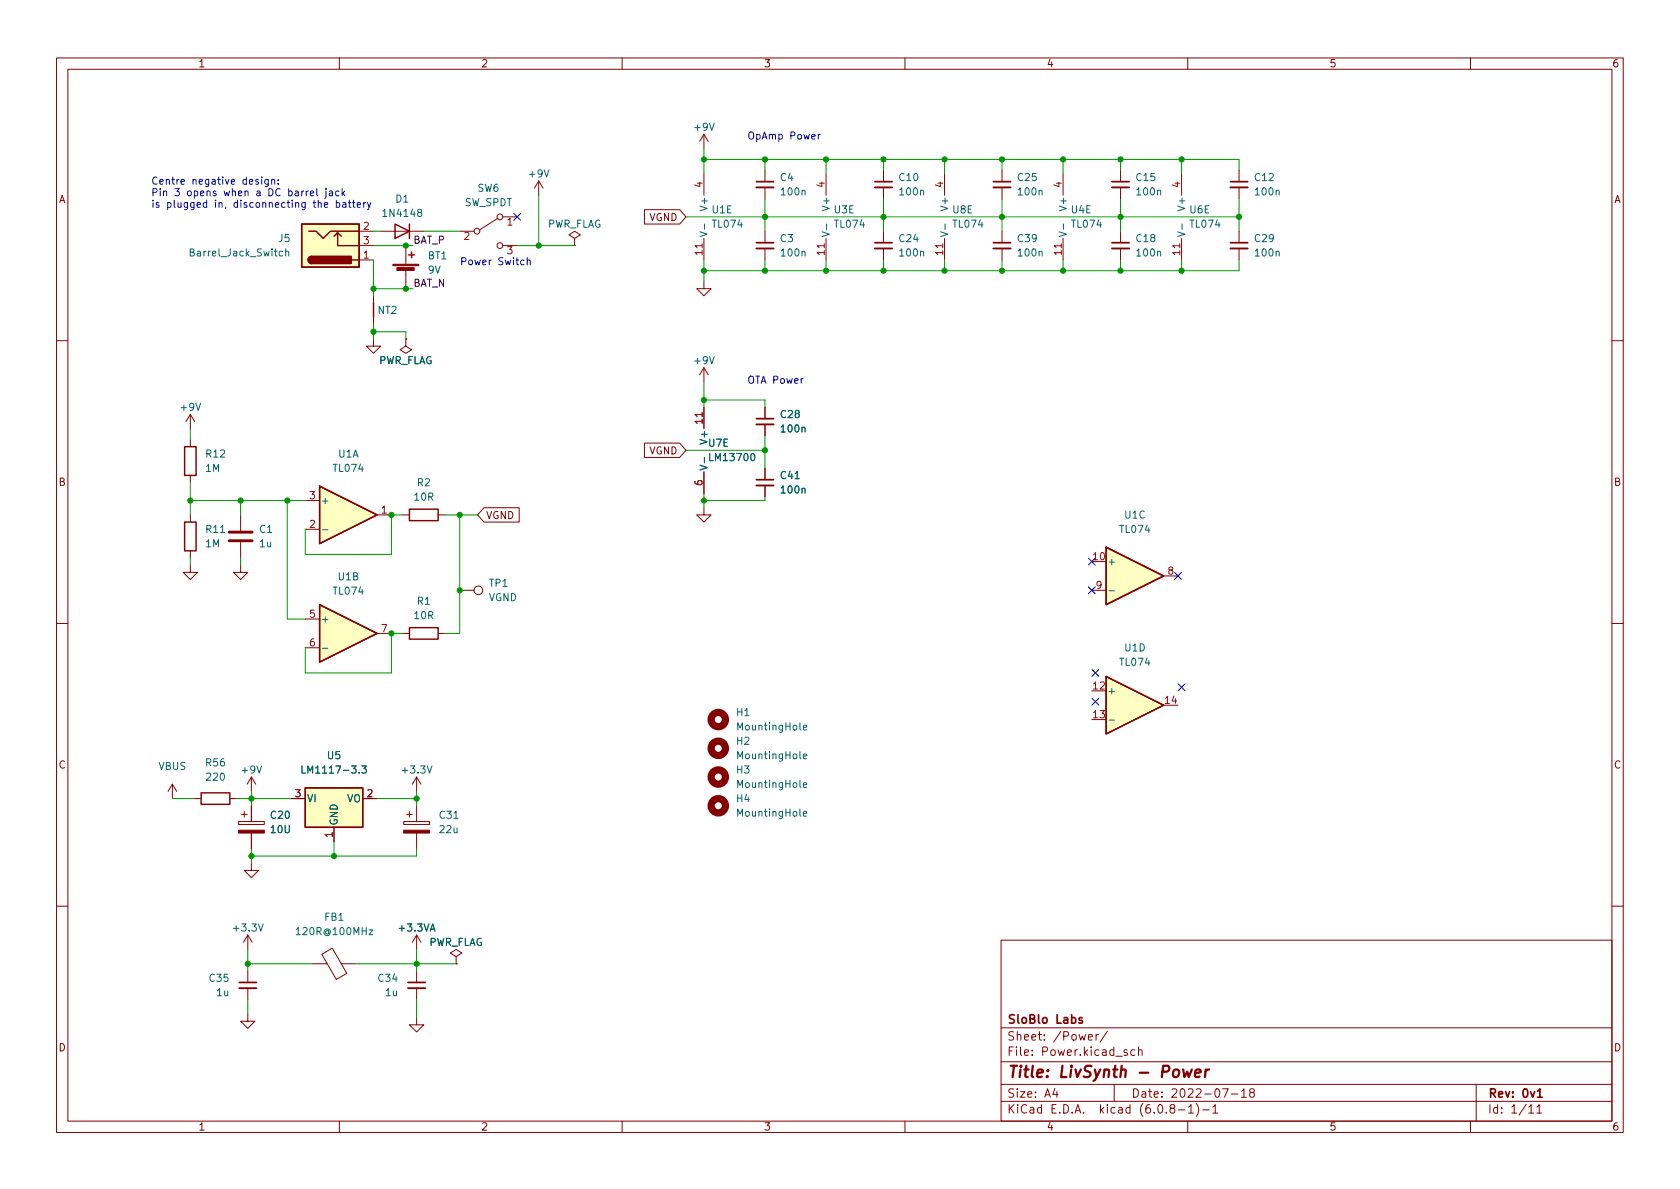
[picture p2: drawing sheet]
<svg xmlns="http://www.w3.org/2000/svg" width="297mm" height="210mm" viewBox="0 0 297 210" stroke-linecap="round" stroke-linejoin="round" font-family="sans-serif">
<g fill="none" stroke="#840000" stroke-width=".18">
<path d="M10 10.2h277v190.1h-277zM12 12.2h273v186.1h-273zM60 10.2v2M110 10.2v2M160 10.2v2M210 10.2v2M260 10.2v2M88 38.6l-3.2 2M88.9 38.3h2.5M95.2 32l-.7 1.3M95.2 32v2.5M95.2 32l.8 1.3"/>
<path d="M113.9 37.1h6.3l1.1 1.2-1.1 1.3h-6.3zM124.5 23.7v2.6M124.5 30.7v3.8M124.5 23.7l-.8 1.3M124.5 23.7l.7 1.3M135.3 30.1v2M135.3 33.1v2.1M146 30.7v3.8M156.2 30.1v2M156.2 33.1v2.1M167 30.7v3.8M177.2 30.1v2"/>
<path d="M177.2 33.1v2.1M188 30.7v3.8M198.1 30.1v2M198.1 33.1v2.1M208.9 30.7v3.8M219.1 30.1v2M219.1 33.1v2.1M63.5 40.9h2.5M63.5 43.4h2.5M63.5 46h2.5M66 59.9v1.3h1.3l-1.3 1.3-1.2-1.3h1.2M66 52.3v5.1"/>
<path d="M67.3 40.9h7.6M71.8 59.9v1.3l-1.1 .6 1.1 .7 1-.7-1-.6M71.8 59.9h.1M71.8 43.4v3.3M71.8 47.7v3.3M81.3 40.9h2.5M88.9 43.4h2.5M101.6 42.2l1-.7-1-.6-1 .6 1 .7v1.2M101.6 43.4h.1M124.5 49.8v1.2h1.2l-1.2 1.3-1.3-1.3h1.3M124.5 42.2v3.8M135.3 40.9v2"/>
<path d="M135.3 43.9v2.1M146 42.2v3.8M156.2 40.9v2M156.2 43.9v2.1M167 42.2v3.8M177.2 40.9v2M177.2 43.9v2.1M188 42.2v3.8M198.1 40.9v2M198.1 43.9v2.1M208.9 42.2v3.8M219.1 40.9v2"/>
<path d="M219.1 43.9v2.1M10 60.2h2M33.7 73.3v2.5M33.7 77.7v1.3M33.7 73.3l-.8 1.2M33.7 73.3l.7 1.2M113.9 78.4h6.3l1.1 1.2-1.1 1.3h-6.3zM124.5 65l-.8 1.3M124.5 65v2.6M124.5 72v3.8M124.5 65l.7 1.3M135.3 72v2"/>
<path d="M135.3 75.1v2M285 60.2h2M33.7 99.9v1.3h1.2l-1.2 1.3-1.3-1.3h1.3M33.7 84.1v1.2M33.7 91.1v1.2M33.7 97.4v1.3M42.5 99.9v1.3h1.3l-1.3 1.3-1.2-1.3h1.2M42.5 91.1v2.7M42.5 95.9v2.8M54 93.6h2.5M54 88.5h2.5M66.7 91.1h2.5"/>
<path d="M71.1 91.1h1.3M77.5 91.1h1.2M85.6 89.8h6.2v2.5h-6.2l-1.1-1.2zM124.5 89.8v1.3h1.2l-1.2 1.2-1.3-1.2h1.3M124.5 83.4v3.8M135.3 82.8v2M135.3 85.8v2.1M10 110.2h2M54 109.5h2.5M54 114.5h2.5M66.7 112h2.5M71.1 112h1.3"/>
<path d="M77.5 112h1.2M81.3 104.4h2.5M193 104.4h2.6M205.7 101.8h2.6M285 110.2h2M30.5 138.7l-.8 1.2M30.5 138.7v2.5M30.5 138.7l.7 1.2M44.4 137.4l-.7 1.3M44.4 137.4v2.5M44.4 137.4l.8 1.3M73.7 137.4l-.8 1.3"/>
<path d="M73.7 137.4v2.5M73.7 137.4l.7 1.3M34.3 141.2h1.3M40.6 141.2h1.3M42.2 145.3h4.5v.5h-4.5zM42.7 144h1M43.2 143.5v1M44.4 152.6v1.3h1.3l-1.3 1.3-1.2-1.3h1.2M44.4 142.5v2.8M44.4 147.3v2.8M51.4 141.2h2.6M59.1 146.3v2.5"/>
<path d="M64.1 141.2h2.6M71.4 145.3h4.5v.5h-4.5zM71.9 144h1M72.4 143.5v1M73.7 142.5v2.8M73.7 147.3v2.8M10 160.2h2M43.8 179.3v1.3h-1.3l1.3 1.3 1.3-1.3h-1.3M43.8 165.3v2.6M43.8 171.7v2M43.8 174.7v2.1M43.8 165.3l.8 1.3"/>
<path d="M43.8 165.3l-.7 1.3M55.2 170.4h2.6M56.9 168.8l1.9-1.1 2.5 4.4-1.8 1.1zM60.3 170.4h2.6M73.7 180v1.2h-1.3l1.3 1.3 1.2-1.3h-1.2M73.7 165.3v2.6M73.7 171.7v2M73.7 174.7v2.1M73.7 165.3l.7 1.3M73.7 165.3l-.8 1.3M80.6 169.2l1.1-.7-1.1-.6-1 .6 1 .7v1.2M80.6 170.4h.1"/>
<path d="M177 166.3h108v32h-108zM285 160.2h2M60 198.3v2M110 198.3v2M160 198.3v2M177 194.8h108M177 191.8h108M177 187.8h108M177 181.8h108M186.5 192.5l-.4 1h1M186.9 193v1M192.4 183.4l.7-.1v-.3l-.5-.1-.2 .2 .1 .8h.6"/>
<path d="M193.8 182.9v1M194.2 182.9l-.3 .1-.1 .2M195.8 182.4l-1.3 1.9M197 191.8v3M199.3 185.7l-.4-.1-.2 .2 .1 .3 .5 .1v.4h-.6M200.6 185.7l-.4-.1-.3 .3v.4l.2 .3h.5M201.3 185.8l.2-.2 .4 .1v.9M201.3 185.1v1.5M207.1 196l-.2-.3v-.2l.2-.2 .5 .1 .1 .2-.1 .2-.6 .2-.1 .3v.4l.2 .1h.5l.1-.3-.1-.4-.2-.1M208.4 196.3h1.1M210 198.3v2M210.1 195.8l.5-.5v1.5"/>
<path d="M210.1 196.8h.9M211.5 195.1a1.72 1.72 0 0 1 0 2.3M212.6 196.3h1.2M214.4 195.8l.5-.5v1.5M214.4 196.8h.9M216.1 192.5h1l-.6 1.5M217.7 193.5h1.2M219.5 193l.4-.5v1.5M219.5 194h.9M221.2 193.2l-.3-.3 .1-.2 .2-.2 .4 .1 .2 .2-.1 .2-.6 .2-.2 .3 .1 .4 .2 .1h.4l.2-.3-.1-.4-.2-.1M260 198.3v2M261 191.8v6.5"/>
<path d="M270.3 195.8l.4-.5v1.5M270.3 196.8h.9M271.7 195.8l.5-.5v1.5M271.7 196.8h.9"/>
<circle cx="88.4" cy="38.3" r=".51"/>
<circle cx="84.3" cy="40.9" r=".51"/>
<circle cx="88.4" cy="43.4" r=".51"/>
<circle cx="84.6" cy="104.4" r=".76"/>
</g>
<g fill="none" stroke="#840000" stroke-width=".3">
<path d="M133.7 32.1h3.1M154.7 32.1h3M175.6 32.1h3.1M196.6 32.1h3M217.6 32.1h3M133.7 42.9h3.1M154.7 42.9h3M175.6 42.9h3.1M196.6 42.9h3M217.6 42.9h3M133.7 74h3.1M133.7 84.8h3.1"/>
<path d="M42.3 173.7h3M72.1 173.7h3.1M191.3 180l-.3-.1-.2 .2v.3l.5 .1v.4h-.5M271.8 193l.5-.5v1.5M271.8 194h.9"/>
</g>
<path d="M209.2 189.1l.2 1.4 .5-1 .3 1 .5-1.4M211.3 189.8l1-.2-.1-.4-.1-.1-.6 .1-.2 1 .2 .3 .6-.1M213.2 189.1l-.2 1.4M213.8 189.1l-.4 .1-.2 .3" fill="none" stroke="#840000" stroke-width=".4"/>
<g fill="none" stroke="#840000" stroke-width=".25">
<path d="M53.3 39.6h10.2v7.6h-10.2zM69.8 39.6l2.6 1.3-2.6 1.3zM72.4 39.6v2.6M54.6 40.9h1.3l1.2 1.3 1.3-1.3h5.1M55.1 45.3a.64 .64 0 0 0-.6 .7 .64 .64 0 0 0 .6 .6M59.1 41.8l.6-.7v2.3h3.8M59.7 41.1l.6 .7M62.2 46h1.3M66 53.6v2.5M72.3 45.1h1M72.8 44.6v1M32.6 79h2.1v5.1h-2.1z"/>
<path d="M32.6 92.3h2.1v5.1h-2.1zM56.5 86l10.2 5.1-10.2 5zM72.4 90h5.1v2.1h-5.1zM195.6 96.8l10.1 5-10.1 5.1zM56.5 106.9l10.2 5.1-10.2 5.1zM72.4 111h5.1v2h-5.1zM195.6 119.6l10.1 5.1-10.1 5.1zM54 139.3h10.1v7h-10.1zM35.6 140.2h5v2h-5z"/>
</g>
<g fill="#840000" stroke="#840000" stroke-width=".18">
<path d="M42.2 146.8h4.5v.5h-4.5z"/>
<path d="M71.4 146.8h4.5v.5h-4.5z"/>
<path d="M69.5 46.7h4.5v.3h-4.5z"/>
<path d="M70.2 47.3h3v.5h-3z"/>
</g>
<g fill="#ffffc2" stroke="#ffffc2" stroke-width=".18">
<path d="M54 139.3h10.1v7h-10.1z"/>
<path d="M195.6 119.6l10.1 5.1-10.1 5.1z"/>
<path d="M56.5 106.9l10.2 5.1-10.2 5.1z"/>
<path d="M56.5 86l10.2 5.1-10.2 5z"/>
<path d="M195.6 96.8l10.1 5-10.1 5.1z"/>
<path d="M53.3 39.6h10.2v7.6h-10.2z"/>
</g>
<g fill="none" stroke="#006464" stroke-width=".18">
<path d="M124.6 39.6v1M146.1 39.6v1M167.1 39.6v1M188.1 39.6v1M209 39.6v1M50.5 44.5l.2-.1 .3 .1 .1 .8M50.5 44v1.3M123.8 41l1.2 .4-1.2 .4M145.4 41l1.2 .4-1.2 .4M166.3 41l1.3 .4-1.3 .4M187.3 41l1.2 .4-1.2 .4M208.2 41l1.3 .4-1.3 .4"/>
<path d="M57 93.7h1M124.6 80.9v.9M57 114.6h1M196.1 104.5h1M53.4 135.4v1.3h.6M64 135.4h.8l-.5 .5 .4 .1v.6l-.2 .1-.5-.1M142 128.7l.6-.2v-.2l-.4-.1-.2 .2 .1 .6h.5M142 138.8l.6-.1v-.2l-.4-.1-.2 .2 .1 .6h.5M142 133.7l.6-.1v-.2l-.4-.1-.2 .2 .1 .6h.5M196.1 127.3h1M142 143.9l.6-.1v-.3h-.4l-.2 .2 .1 .6h.5M52.4 164.4l.3-.4v1.3"/>
<path d="M52.4 165.3h.7"/>
</g>
<g fill="none" stroke="#840000" stroke-width=".33">
<path d="M133.7 33.1h3.1M154.7 33.1h3M175.6 33.1h3.1M196.6 33.1h3M217.6 33.1h3M133.7 43.9h3.1M154.7 43.9h3M175.6 43.9h3.1M196.6 43.9h3M217.6 43.9h3M133.7 75.1h3.1M133.7 85.8h3.1"/>
<path d="M42.3 174.7h3M72.1 174.7h3.1"/>
</g>
<g fill="none" stroke="#840000" stroke-width="1.3">
<circle cx="127" cy="127.2" r="1.27"/>
<circle cx="127" cy="137.4" r="1.27"/>
<circle cx="127" cy="132.3" r="1.27"/>
<circle cx="127" cy="142.5" r="1.27"/>
</g>
<path d="M40.5 95.6h4.1M40.5 94.1h4.1" fill="none" stroke="#840000" stroke-width=".51"/>
<g fill="#840000" stroke="#840000" stroke-width=".25">
<path d="M54.7 45.5l.4-.2v1.3a.64 .64 0 0 1-.6-.4 .64 .64 0 0 1 .2-.7z"/>
<path d="M55.1 45.3h7v1.3h-7z"/>
</g>
<g fill="none" stroke="#0000c2" stroke-width=".18">
<path d="M46.3 31.3v.1M46.3 31.7v.9M47.4 31.7v1.1l-.2 .2-.3-.1M47.4 31.8l-.3-.1-.3 .3 .1 .5h.5M48 31.9l.2-.2 .3 .1 .1 .8M48 31.7v.9M49.2 32.5v.1M49.2 31.8v.1M54.9 34.2l.6-.1-.1-.3h-.4l-.1 .2v.6h.5M56 33.4v1l.2 .2M57.3 36.2l.7-.1-.1-.2-.4-.1-.2 .2 .1 .6h.5M57.6 33.8v1.1l-.2 .1"/>
<path d="M57.6 33.4v.1M58.3 33.8h.4l.1 .8M58.8 34.1h-.4l-.2 .2 .2 .3h.4M59.5 35.9l.3-.1 .3 .3-.2 .5h-.4M59.5 35.4v1.3M59.9 33.8h-.3l-.3 .2 .2 .6h.4M60.5 33.4v1.2M60.6 35.9h.5l.1 .8M60.6 34.1l.4 .5M61 33.8l-.5 .5M61.2 36.1l-.5 .1-.1 .2 .1 .3 .5-.1M61.6 35.8h.5"/>
<path d="M61.8 35.4v1.1l.3 .2M62.3 35.8h.5M62.5 35.4v1.1l.3 .2M63.2 36.2l.6-.1-.1-.2-.4-.1-.1 .2v.6h.5M64.3 35.8v.9M64.7 35.8l-.4 .3M65 35.8l.3 .9M65.6 35.8l-.5 1.2-.1 .1M144.7 23.8v.8M145 23.8l-.3 .2M92.7 46h-.4l-.2 .2 .1 .6h.5M93.2 46.1l.2-.1h.3l.1 .8"/>
<path d="M93.2 45.6v1.2M142 66.9l-.3 .3"/>
</g>
<g fill="none" stroke="#009600" stroke-width=".18">
<path d="M95.2 34.5v8.9M121.3 38.3h97.8M124.5 28.2h94.6v1.9M124.5 26.3v4.4M135.3 28.2v1.9M135.3 35.2v5.7M146 28.2v2.5M156.2 28.2v1.9M156.2 35.2v5.7M167 28.2v2.5M177.2 28.2v1.9M177.2 35.2v5.7"/>
<path d="M188 28.2v2.5M198.1 28.2v1.9M198.1 35.2v5.7M208.9 28.2v2.5M219.1 35.2v5.7M66 40.9h1.3M66 43.4h7M66 46v6.3M66 57.4v2.5M66 51h7M66 58.7h5.8v1.2M74.9 40.9h6.4"/>
<path d="M91.4 43.4h10.2M124.5 46v3.8M135.3 46v1.9M146 46v1.9M156.2 46v1.9M167 46v1.9M177.2 46v1.9M188 46v1.9M198.1 46v1.9M208.9 46v1.9M219.1 46v1.9h-94.6M33.7 75.8v1.9"/>
<path d="M121.3 79.6h14M124.5 67.6v4.4M124.5 70.7h10.8v1.3M135.3 77.1v5.7M33.7 85.3v5.8M33.7 98.7v1.2M33.7 88.5h20.3M42.5 88.5v2.6M42.5 98.7v1.2M50.8 88.5v21h3.2M71.1 91.1h-1.9v6.9h-15.2v-4.4M78.7 91.1h5.8"/>
<path d="M81.3 91.1v20.9h-2.6M124.5 87.2v2.6M135.3 87.9v.6h-10.8M71.1 112h-1.9v7h-15.2v-4.5M44.4 139.9v2.6M73.7 139.9v2.6M30.5 141.2h3.8M41.9 141.2h9.5M44.4 150.1v2.5M59.1 148.8v2.6M66.7 141.2h7M73.7 150.1v1.3h-29.3"/>
<path d="M43.8 170.4h11.4M43.8 167.9v3.8M43.8 176.8v2.5M62.9 170.4h17.7M73.7 167.9v3.8M73.7 176.8v3.2"/>
</g>
<g fill="none" stroke="#000084" stroke-width=".18">
<path d="M90.8 37.7l1.2 1.3M92 37.7l-1.2 1.3M192.4 98.7l1.2 1.2M193.6 98.7l-1.2 1.2M192.4 103.8l1.2 1.2M193.1 118.4l1.2 1.2M193.6 103.8l-1.2 1.2M194.3 118.4l-1.2 1.2M207.7 101.2l1.2 1.3M208.9 101.2l-1.2 1.3M193.1 123.5l1.2 1.2M194.3 123.5l-1.2 1.2"/>
<path d="M208.3 120.9l1.2 1.2M209.5 120.9l-1.2 1.2"/>
</g>
<g fill="#009600" stroke="#009600" stroke-width=".18">
<circle cx="208.9" cy="28.2" r=".46"/>
<circle cx="198.1" cy="38.3" r=".46"/>
<circle cx="198.1" cy="28.2" r=".46"/>
<circle cx="177.2" cy="28.2" r=".46"/>
<circle cx="167" cy="28.2" r=".46"/>
<circle cx="188" cy="28.2" r=".46"/>
<circle cx="177.2" cy="38.3" r=".46"/>
<circle cx="188" cy="47.9" r=".46"/>
<circle cx="208.9" cy="47.9" r=".46"/>
<circle cx="219.1" cy="38.3" r=".46"/>
<circle cx="198.1" cy="47.9" r=".46"/>
<circle cx="69.2" cy="91.1" r=".46"/>
<circle cx="71.8" cy="51" r=".46"/>
<circle cx="66" cy="51" r=".46"/>
<circle cx="71.8" cy="43.4" r=".46"/>
<circle cx="66" cy="58.7" r=".46"/>
<circle cx="81.3" cy="91.1" r=".46"/>
<circle cx="95.2" cy="43.4" r=".46"/>
<circle cx="156.2" cy="38.3" r=".46"/>
<circle cx="146" cy="28.2" r=".46"/>
<circle cx="156.2" cy="28.2" r=".46"/>
<circle cx="135.3" cy="38.3" r=".46"/>
<circle cx="177.2" cy="47.9" r=".46"/>
<circle cx="167" cy="47.9" r=".46"/>
<circle cx="135.3" cy="28.2" r=".46"/>
<circle cx="124.5" cy="28.2" r=".46"/>
<circle cx="124.5" cy="47.9" r=".46"/>
<circle cx="73.7" cy="170.4" r=".46"/>
<circle cx="43.8" cy="170.4" r=".46"/>
<circle cx="42.5" cy="88.5" r=".46"/>
<circle cx="33.7" cy="88.5" r=".46"/>
<circle cx="50.8" cy="88.5" r=".46"/>
<circle cx="81.3" cy="104.4" r=".46"/>
<circle cx="69.2" cy="112" r=".46"/>
<circle cx="156.2" cy="47.9" r=".46"/>
<circle cx="135.3" cy="47.9" r=".46"/>
<circle cx="146" cy="47.9" r=".46"/>
<circle cx="124.5" cy="70.7" r=".46"/>
<circle cx="124.5" cy="88.5" r=".46"/>
<circle cx="135.3" cy="79.6" r=".46"/>
<circle cx="73.7" cy="141.2" r=".46"/>
<circle cx="59.1" cy="151.4" r=".46"/>
<circle cx="44.4" cy="151.4" r=".46"/>
<circle cx="44.4" cy="141.2" r=".46"/>
</g>
<text font-size="2.8" fill="#840000" x="178" y="190.6">Title: LivSynth - Power</text>
<g font-size="2.1" fill="#840000">
<text x="178" y="184">Sheet: /Power/</text>
<text x="178" y="181">SloBlo Labs</text>
<text x="178" y="186.7">File: Power.kicad_sch</text>
<text x="178" y="196.9">KiCad E.D.A. kicad (6.0.8-1)-1</text>
<text x="178" y="194.1">Size: A4</text>
<text x="200" y="194.1">Date: 2022-07-18</text>
<text x="263" y="194.1">Rev: 0v1</text>
<text x="263" y="196.9">Id: 1/11</text>
</g>
<g font-size="1.8" fill="#840000">
<text x="35" y="11.9">1</text>
<text x="85" y="11.9">2</text>
<text x="135" y="11.9">3</text>
<text x="185" y="11.9">4</text>
<text x="235" y="11.9">5</text>
<text x="285" y="11.9">6</text>
<text x="10.3" y="35.9">A</text>
<text x="285.3" y="35.9">A</text>
<text x="114.7" y="39.1">VGND</text>
<text x="114.7" y="80.3">VGND</text>
<text x="10.3" y="85.9">B</text>
<text x="285.3" y="85.9">B</text>
<text x="85.9" y="91.8">VGND</text>
<text x="10.3" y="135.9">C</text>
<text x="285.3" y="135.9">C</text>
<text x="10.3" y="185.9">D</text>
<text x="285.3" y="185.9">D</text>
<text x="35" y="199.9">1</text>
<text x="85" y="199.9">2</text>
<text x="135" y="199.9">3</text>
<text x="185" y="199.9">4</text>
<text x="235" y="199.9">5</text>
<text x="285" y="199.9">6</text>
</g>
<g font-size="1.8" fill="#006464">
<text x="122.9" y="23.1">+9V</text>
<text x="70" y="35.8">D1</text>
<text x="84.4" y="33.9">SW6</text>
<text x="93.7" y="31.4">+9V</text>
<text x="138" y="32">C4</text>
<text x="138.2" y="34.5">100n</text>
<text x="159.1" y="32">C10</text>
<text x="159.2" y="34.5">100n</text>
<text x="180" y="32">C25</text>
<text x="180.2" y="34.5">100n</text>
<text x="201" y="32">C15</text>
<text x="201.1" y="34.5">100n</text>
<text x="221.9" y="32">C12</text>
<text x="222.1" y="34.5">100n</text>
<text x="68" y="38.3">1N4148</text>
<text x="82.1" y="36.4">SW_SPDT</text>
<text x="96.6" y="40.3">PWR_FLAG</text>
<text x="125.1" y="36.9" transform="rotate(-90 125.1 36.9)">V+</text>
<text x="125.9" y="37.7">U1E</text>
<text x="126.1" y="40.3">TL074</text>
<text x="146.7" y="36.9" transform="rotate(-90 146.7 36.9)">V+</text>
<text x="147.5" y="37.7">U3E</text>
<text x="147.7" y="40.3">TL074</text>
<text x="167.6" y="36.9" transform="rotate(-90 167.6 36.9)">V+</text>
<text x="168.5" y="37.7">U8E</text>
<text x="168.6" y="40.3">TL074</text>
<text x="188.6" y="36.9" transform="rotate(-90 188.6 36.9)">V+</text>
<text x="189.4" y="37.7">U4E</text>
<text x="189.6" y="40.3">TL074</text>
<text x="209.5" y="36.9" transform="rotate(-90 209.5 36.9)">V+</text>
<text x="210.4" y="37.7">U6E</text>
<text x="210.5" y="40.3">TL074</text>
<text x="34" y="45.3">Barrel_Jack_Switch</text>
<text x="49.3" y="42.8">J5</text>
<text x="75.7" y="45.8">BT1</text>
<text x="138" y="42.8">C3</text>
<text x="138.2" y="45.3">100n</text>
<text x="159.1" y="42.8">C24</text>
<text x="159.2" y="45.3">100n</text>
<text x="180" y="42.8">C39</text>
<text x="180.2" y="45.3">100n</text>
<text x="201" y="42.8">C18</text>
<text x="201.1" y="45.3">100n</text>
<text x="221.9" y="42.8">C29</text>
<text x="222.1" y="45.3">100n</text>
<text x="75.7" y="48.4">9V</text>
<text x="66.8" y="55.5">NT2</text>
<text x="66.8" y="64.4">PWR_FLAG</text>
<text x="122.9" y="64.4">+9V</text>
<text x="32.1" y="72.6">+9V</text>
<text x="138.1" y="73.9">C28</text>
<text x="138.2" y="76.5">100n</text>
<text x="36.4" y="83.4">1M</text>
<text x="36.5" y="80.9">R12</text>
<text x="59" y="83.4">TL074</text>
<text x="59.8" y="80.9">U1A</text>
<text x="125.1" y="83.3" transform="rotate(-90 125.1 83.3)">V-</text>
<text x="125.1" y="78.2" transform="rotate(-90 125.1 78.2)">V+</text>
<text x="125.3" y="79">U7E</text>
<text x="125.7" y="81.5">LM13700</text>
<text x="56.6" y="89.1">+</text>
<text x="73.3" y="88.5">10R</text>
<text x="73.8" y="86">R2</text>
<text x="138.1" y="84.7">C41</text>
<text x="138.2" y="87.2">100n</text>
<text x="36.5" y="94.2">R11</text>
<text x="45.9" y="94.2">C1</text>
<text x="198.1" y="94.2">TL074</text>
<text x="198.9" y="91.7">U1C</text>
<text x="36.4" y="96.8">1M</text>
<text x="45.9" y="96.8">1u</text>
<text x="195.7" y="99.9">+</text>
<text x="59" y="105.2">TL074</text>
<text x="59.8" y="102.6">U1B</text>
<text x="73.8" y="106.9">R1</text>
<text x="86.4" y="106.3">VGND</text>
<text x="86.5" y="103.8">TP1</text>
<text x="56.6" y="110.1">+</text>
<text x="73.3" y="109.5">10R</text>
<text x="198.1" y="117.7">TL074</text>
<text x="198.9" y="115.2">U1D</text>
<text x="195.7" y="122.8">+</text>
<text x="130.3" y="126.6">H1</text>
<text x="130.3" y="131.7">H2</text>
<text x="130.6" y="129.2">MountingHole</text>
<text x="28" y="136.1">VBUS</text>
<text x="36.5" y="135.5">R56</text>
<text x="42.9" y="136.8">+9V</text>
<text x="54.3" y="136.8">LM1117-3.3</text>
<text x="57.9" y="134.2">U5</text>
<text x="71.3" y="136.8">+3.3V</text>
<text x="130.3" y="136.8">H3</text>
<text x="130.6" y="134.2">MountingHole</text>
<text x="36.6" y="138">220</text>
<text x="54.2" y="141.9">VI</text>
<text x="61.3" y="141.9">VO</text>
<text x="130.3" y="141.9">H4</text>
<text x="130.6" y="139.3">MountingHole</text>
<text x="47.9" y="144.8">C20</text>
<text x="48" y="147.3">10U</text>
<text x="59.7" y="146" transform="rotate(-90 59.7 146)">GND</text>
<text x="77.8" y="144.8">C31</text>
<text x="77.8" y="147.3">22u</text>
<text x="130.6" y="144.4">MountingHole</text>
<text x="41.5" y="164.7">+3.3V</text>
<text x="52.8" y="165.3">120R@100MHz</text>
<text x="57.4" y="162.8">FB1</text>
<text x="70.7" y="164.7">+3.3VA</text>
<text x="75.7" y="167.3">PWR_FLAG</text>
<text x="37.1" y="173.6">C35</text>
<text x="66.9" y="173.6">C34</text>
<text x="38.3" y="176.1">1u</text>
<text x="68.2" y="176.1">1u</text>
</g>
<g font-size="1.8" fill="#0000c2">
<text x="132.1" y="24.7">OpAmp Power</text>
<text x="26.7" y="32.6">Centre negative design:</text>
<text x="26.7" y="34.7">Pin 3 opens when a DC barrel jack</text>
<text x="26.7" y="36.7">is plugged in, disconnecting the battery</text>
<text x="81.3" y="46.9">Power Switch</text>
<text x="132.1" y="67.8">OTA Power</text>
</g>
<g font-size="1.8" fill="#a90000">
<text x="124.2" y="33.1" transform="rotate(-90 124.2 33.1)">4</text>
<text x="145.8" y="33.1" transform="rotate(-90 145.8 33.1)">4</text>
<text x="166.8" y="33.1" transform="rotate(-90 166.8 33.1)">4</text>
<text x="187.7" y="33.1" transform="rotate(-90 187.7 33.1)">4</text>
<text x="208.7" y="33.1" transform="rotate(-90 208.7 33.1)">4</text>
<text x="64.3" y="40.6">2</text>
<text x="89.7" y="39.9">1</text>
<text x="64.3" y="45.7">1</text>
<text x="64.3" y="43.2">3</text>
<text x="82.1" y="42.4">2</text>
<text x="89.7" y="45">3</text>
<text x="124.2" y="45" transform="rotate(-90 124.2 45)">11</text>
<text x="145.8" y="45" transform="rotate(-90 145.8 45)">11</text>
<text x="166.8" y="45" transform="rotate(-90 166.8 45)">11</text>
<text x="187.7" y="45" transform="rotate(-90 187.7 45)">11</text>
<text x="208.7" y="45" transform="rotate(-90 208.7 45)">11</text>
<text x="124.2" y="74.9" transform="rotate(-90 124.2 74.9)">11</text>
<text x="54.8" y="88.3">3</text>
<text x="124.2" y="85.8" transform="rotate(-90 124.2 85.8)">6</text>
<text x="54.8" y="93.3">2</text>
<text x="67.5" y="90.8">1</text>
<text x="193.3" y="99.1">10</text>
<text x="206.5" y="101.6">8</text>
<text x="193.8" y="104.1">9</text>
<text x="54.8" y="109.2">5</text>
<text x="67.5" y="111.8">7</text>
<text x="54.8" y="114.3">6</text>
<text x="193.3" y="121.9">12</text>
<text x="206" y="124.5">14</text>
<text x="193.3" y="127">13</text>
<text x="52.2" y="141">3</text>
<text x="64.9" y="141">2</text>
<text x="58.8" y="148.1" transform="rotate(-90 58.8 148.1)">1</text>
</g>
<g font-size="1.8" fill="#0f0f0f">
<text x="73" y="43.1">BAT_P</text>
<text x="73" y="50.7">BAT_N</text>
</g>
</svg>
